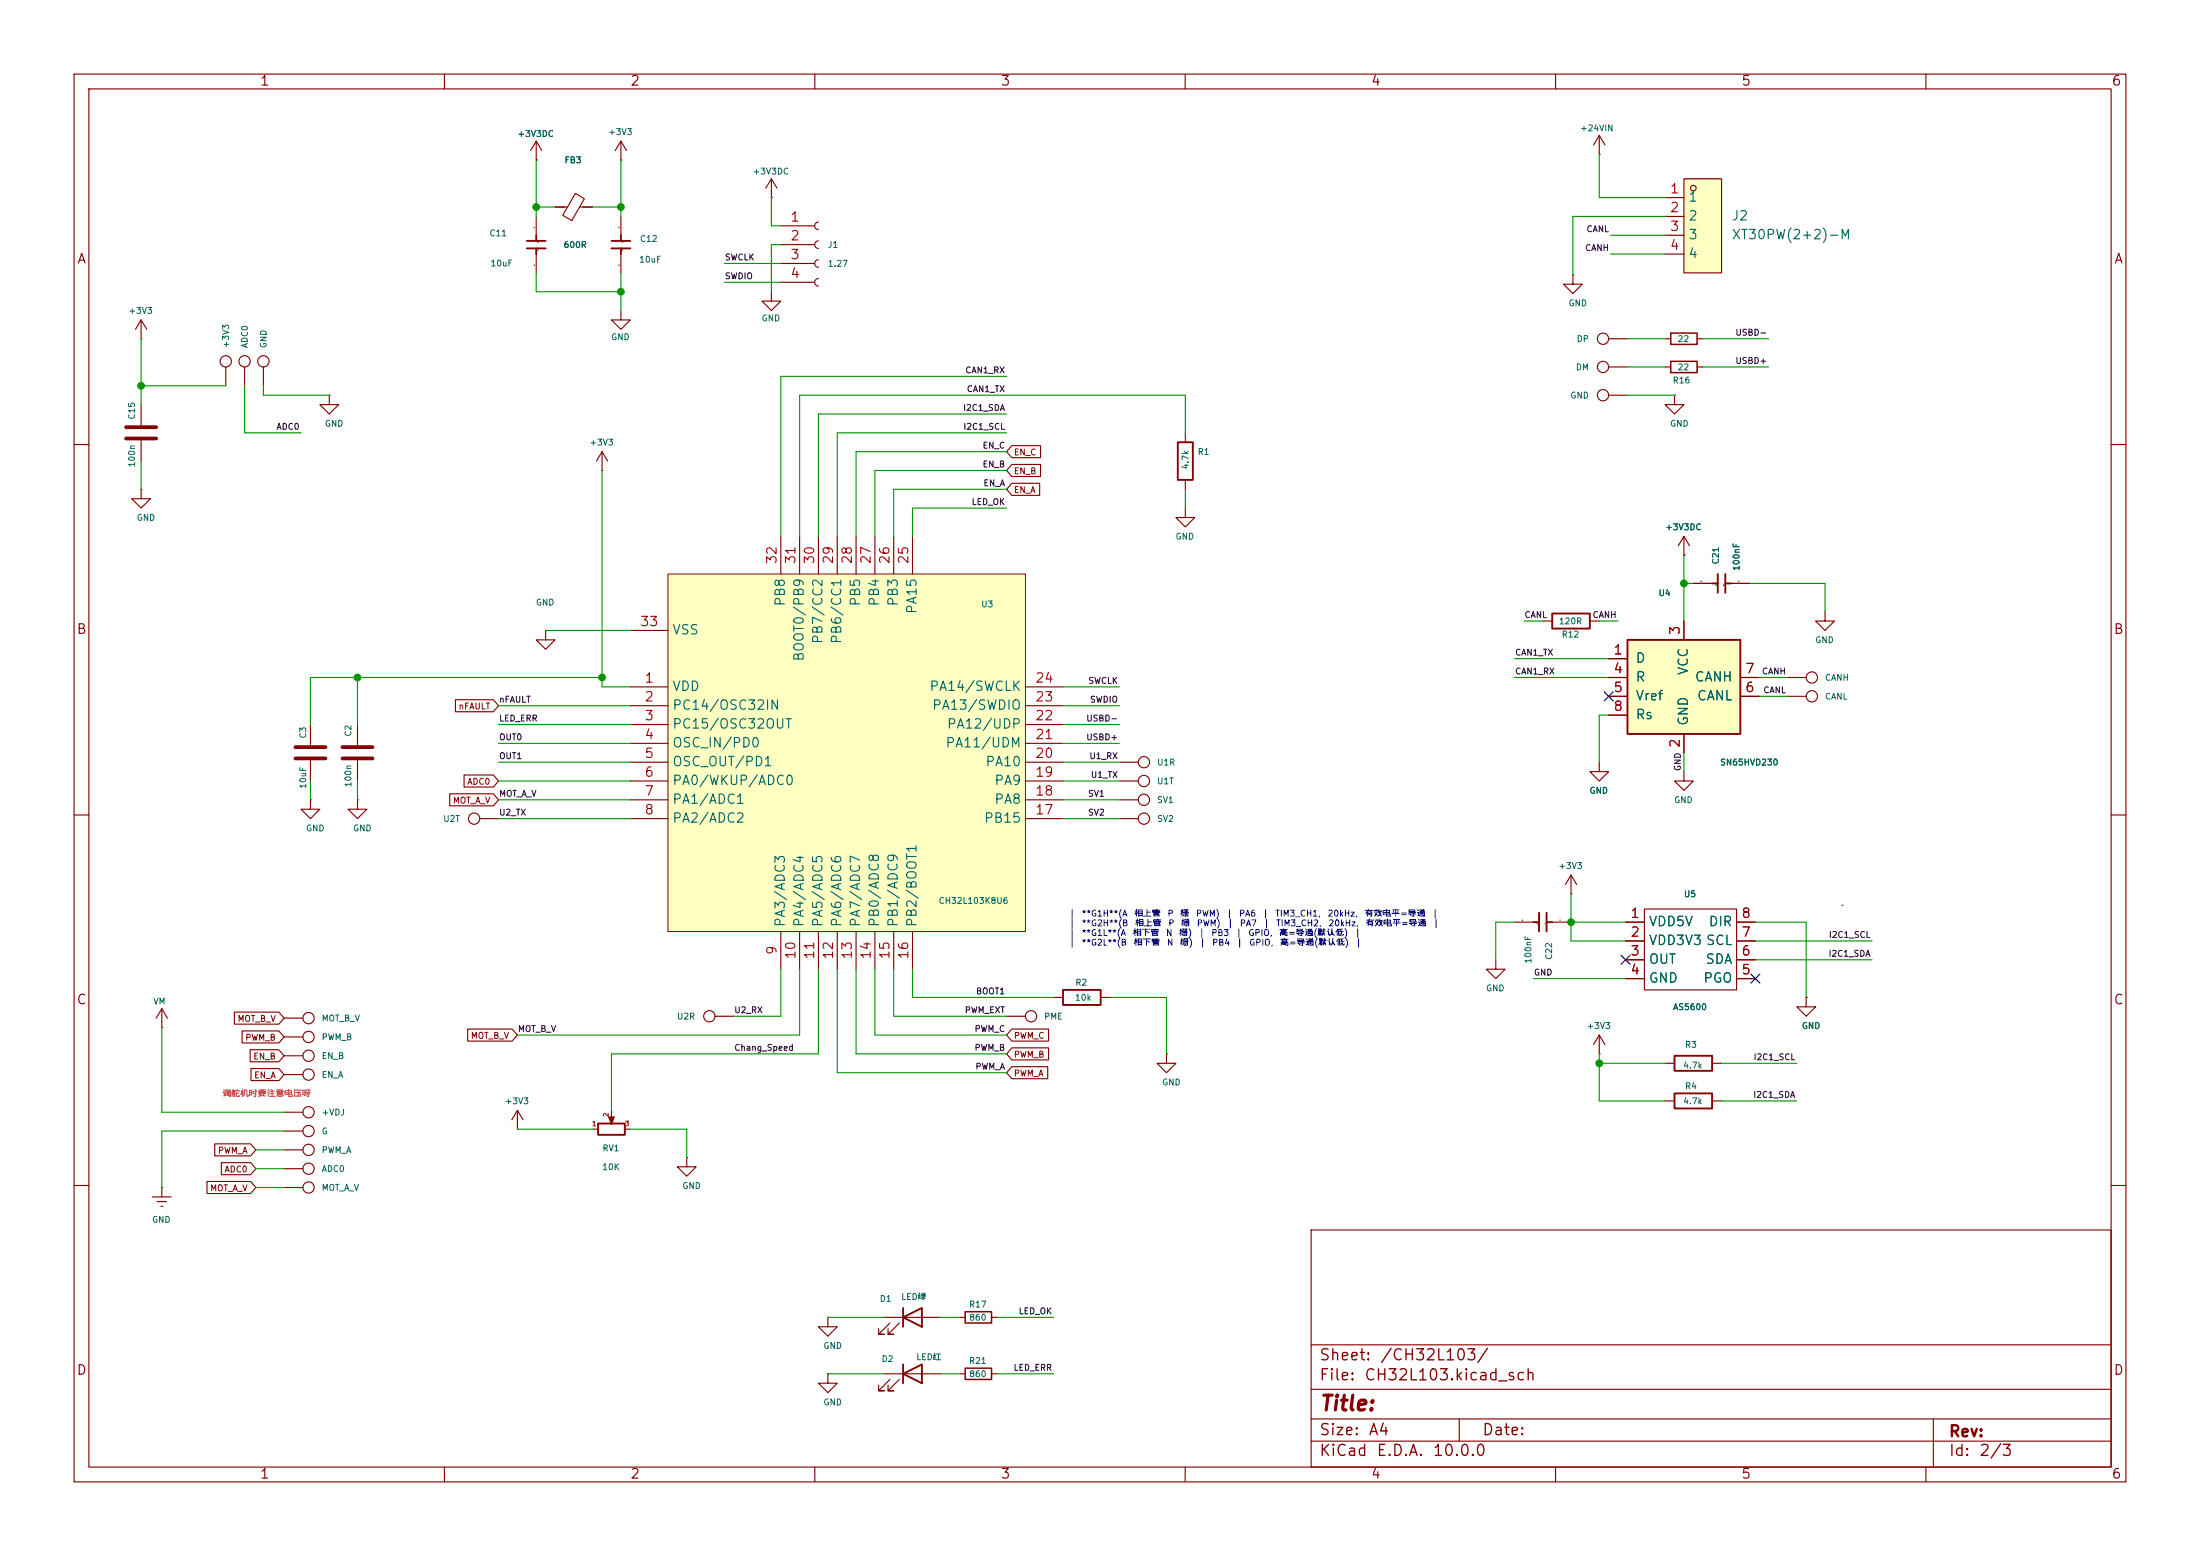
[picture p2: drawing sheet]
<svg xmlns="http://www.w3.org/2000/svg" width="297mm" height="210mm" viewBox="0 0 297 210" stroke-linecap="round" stroke-linejoin="round" font-family="sans-serif">
<g fill="none" stroke="#840000" stroke-width=".15">
<path d="M10 10h277v190h-277zM12 12h273v186h-273zM60 10v2M110 10v2M160 10v2M210 10v2M260 10v2M10 60h2M285 60h2M41.9 97.8v2.8M48.3 97.8v2.8M208.3 83.8h1.2"/>
<path d="M214.6 83.8h1.3M10 110h2M41.9 102.6v2.8M48.3 102.6v2.8M212.1 118.1l-.8 1.3M212.1 118.1l.8 1.3M212.1 118.1v2.6M215.9 102.9v1.2h1.3l-1.3 1.3-1.3-1.3h1.3M227.3 104.1v1.3h1.3l-1.3 1.3-1.2-1.3h1.2M285 110h2M201.9 129.5v1.3h1.3l-1.3 1.3-1.2-1.3h1.2M204.5 124.5h2.5"/>
<path d="M209.5 124.5h2.6M212.1 120.7h.1M215.9 139.7l-.8 1.3M215.9 139.7l.8 1.3M215.9 139.7v2.5M38.4 155.2h2.5M80 152.4h.6M82.5 149.9v1M84.5 152.4h.6M92.7 156.2v1.3h1.3l-1.3 1.3-1.3-1.3h1.3M92.7 156.2h.1M215.9 142.2h.1"/>
<path d="M10 160h2M177 166h108v32h-108zM285 160h2M60 198v2M110 198v2M160 198v2M177 194.5h108M177 191.5h108M177 187.5h108M177 181.5h108M197 191.5v3M210 198v2"/>
<path d="M260 198v2M261 191.5v6.5"/>
<circle cx="41.7" cy="155.2" r=".76"/>
</g>
<path d="M209.5 82.8h5.1v2h-5.1zM207 124.5h.8M207.8 123.2v2.5M208.8 124.5h.7M208.8 123.2v2.5M80.7 151.6h3.7v1.6h-3.7z" fill="none" stroke="#840000" stroke-width=".25"/>
<path d="M39.9 100.8h4M39.9 102.4h4M46.2 100.8h4.1M46.2 102.4h4.1" fill="none" stroke="#840000" stroke-width=".51"/>
<path d="M82.2 150.7h.7l-.4 1.1v-.3v.3z" fill="#840000" stroke="#840000" stroke-width=".15"/>
<path d="M219.7 86.4h15.2v12.7h-15.2z" fill="#ffffc2"/>
<path d="M231.1 78.7h.8M231.9 77.5v2.5M232.9 78.7h.8M232.9 77.5v2.5M219.7 86.4h15.2v12.7h-15.2z" fill="none" stroke="#840000" stroke-width=".25"/>
<g fill="none" stroke="#840000" stroke-width=".15">
<path d="M224.8 49.5h.8M224.8 45.7h.8M226.1 53.3v1.3h1.2l-1.2 1.3-1.3-1.3h1.3M226.1 53.3h.1M229.1 49.5h.8M229.1 45.7h.8M81.3 63.5h.1M81.3 61l-.8 1.2M81.3 61l.7 1.2M81.3 61v2.5M227.3 74.9h.1M227.3 72.4v2.5"/>
<path d="M227.3 72.4l-.7 1.3M227.3 72.4l.8 1.3M228.6 78.7h2.5M233.7 78.7h2.5M73.7 85.1v1.3h1.2l-1.2 1.2-1.3-1.2h1.3M217.2 88.9h2.5M217.2 91.4h2.5M217.2 94h2.5M217.2 96.5h2.5M227.3 83.8v2.6M227.3 99.1v2.5M234.9 91.4h2.6"/>
<path d="M234.9 94h2.6M241.3 91.4h2.5M241.3 94h2.5M246.4 82.6v1.2h1.2l-1.2 1.3-1.3-1.3h1.3M96.5 137.2h2.6M20.6 161.5h2.5M21.2 162.2h1.3M21.7 162.8h.3M21.8 160.3h.1M21.8 160.3v1.2M38.4 160.3h2.5M129.5 177.8h.8"/>
<path d="M133.9 177.8h.7"/>
<circle cx="244.6" cy="91.4" r=".76"/>
<circle cx="244.6" cy="94" r=".76"/>
<circle cx="95.8" cy="137.2" r=".76"/>
<circle cx="41.7" cy="160.3" r=".76"/>
</g>
<path d="M225.6 48.8h3.5v1.5h-3.5zM225.6 45h3.5v1.5h-3.5zM130.3 177h3.6v1.6h-3.6z" fill="none" stroke="#840000" stroke-width=".2"/>
<path d="M227.3 24.1h5.1v12.7h-5.1z" fill="#ffffc2"/>
<g fill="none" stroke="#840000" stroke-width=".15">
<path d="M215.9 18.3l-.8 1.3M215.9 18.3l.8 1.3M215.9 18.3v2.5M212.3 37.1v1.3h1.3l-1.3 1.2-1.2-1.2h1.2M212.3 37.1h.1M215.9 20.8h.1M224.8 26.7h2.5M224.8 29.2h2.5M224.8 31.8h2.5M224.8 34.3h2.5M227.3 24.1h5.1v12.7h-5.1zM217.2 53.3h2.5"/>
<path d="M217.2 49.5h2.5M217.2 45.7h2.5M41.9 108v1.2h1.3l-1.3 1.3-1.3-1.3h1.3M41.9 108h.1M48.3 108v1.2h1.2l-1.2 1.3-1.3-1.3h1.3M48.3 108h.1M64.8 110.5h2.5M151.1 105.4h2.6M129.5 185.4h.8M133.9 185.4h.7"/>
<circle cx="228.6" cy="25.4" r=".38"/>
<circle cx="216.4" cy="49.5" r=".76"/>
<circle cx="216.4" cy="45.7" r=".76"/>
<circle cx="216.4" cy="53.3" r=".76"/>
<circle cx="64" cy="110.5" r=".76"/>
<circle cx="154.4" cy="105.4" r=".76"/>
</g>
<path d="M130.3 184.7h3.6v1.5h-3.6z" fill="none" stroke="#840000" stroke-width=".2"/>
<path d="M90.2 77.5h48.2v48.2h-48.2z" fill="#ffffc2"/>
<path d="M90.2 77.5h48.2v48.2h-48.2z" fill="none" stroke="#800000" stroke-width=".14"/>
<g fill="none" stroke="#840000" stroke-width=".15">
<path d="M72.4 19.1v2.5M72.4 19.1l-.8 1.2M72.4 19.1l.8 1.2M83.8 19.1l-.7 1.2M83.8 19.1l.8 1.2M83.8 19.1v2.5M72.4 21.6h.1M72.4 29.2v2.6M72.4 34.3v2.5M74.9 27.9h1.7M77.7 26.1l1.2 .7-1.7 3-1.2-.7zM78.3 27.9h1.7"/>
<path d="M83.8 21.6h.1M83.8 29.2v2.6M83.8 34.3v2.5M104.1 26.7h.1M104.1 39.4v1.2h1.3l-1.3 1.3-1.2-1.3h1.2M104.1 24.1l-.7 1.3M104.1 24.1l.8 1.3M104.1 24.1v2.6M105.4 30.5h4.6M105.4 33h4.6M105.4 35.6h4.6M105.4 38.1h4.6"/>
<path d="M110.5 30a.51 .51 0 0 0-.5 .5 .51 .51 0 0 0 .5 .5M110.5 32.5a.51 .51 0 0 0-.5 .5 .51 .51 0 0 0 .5 .5M110.5 35.1a.51 .51 0 0 0-.5 .5 .51 .51 0 0 0 .5 .5M110.5 37.6a.51 .51 0 0 0-.5 .5 .51 .51 0 0 0 .5 .5M19 45.7h.1M19 43.2v2.5M19 54.6v2.8M19 59.4v2.8M19 43.2l-.7 1.3M19 43.2l.8 1.3M30.5 49.5v2.6M33 49.5v2.6"/>
<path d="M35.6 49.5v2.6M44.4 53.3v1.3h1.3l-1.3 1.3-1.2-1.3h1.2M44.4 53.3h.1M83.8 41.9v1.3h1.3l-1.3 1.3-1.3-1.3h1.3M160 58.4v1.3M19 66v1.3h1.3l-1.3 1.3-1.2-1.3h1.2M19 66h.1M105.4 72.4v5.1M107.9 72.4v5.1M110.5 72.4v5.1M113 72.4v5.1M115.6 72.4v5.1"/>
<path d="M118.1 72.4v5.1M120.6 72.4v5.1M123.2 72.4v5.1M136.6 60.1h3.9v1.7h-3.9l-.7-.8zM136.6 62.7h3.9v1.6h-3.9l-.7-.8zM136.6 65.2h3.8v1.7h-3.8l-.7-.9zM160 68.6v1.3h1.3l-1.3 1.2-1.3-1.2h1.3M160 64.8v1.2M227.3 74.9h.1M228.6 78.7h2.5M233.7 78.7h2.5M61.5 94.4h5.1l.7 .9-.7 .8h-5.1z"/>
<path d="M85.1 92.7h5.1M85.1 95.3h5.1M85.1 97.8h5.1M85.1 85.1h5.1M138.4 92.7h5.1M138.4 95.3h5.1M138.4 97.8h5.1M217.2 88.9h2.5M217.2 91.4h2.5M217.2 94h2.5M217.2 96.5h2.5M227.3 83.8v2.6"/>
<path d="M227.3 99.1v2.5M234.9 91.4h2.6M234.9 94h2.6M60.7 107.1h5.9l.7 .9-.7 .8h-5.9zM62.6 104.6h4l.7 .8-.7 .8h-4zM85.1 100.3h5.1M85.1 102.9h5.1M85.1 105.4h5.1M85.1 108h5.1M85.1 110.5h5.1M138.4 100.3h5.1M138.4 102.9h5.1"/>
<path d="M138.4 105.4h5.1M138.4 108h5.1M138.4 110.5h5.1M151.1 102.9h2.6M151.1 108h2.6M151.1 110.5h2.6M21.8 138.7h.1M21.8 136.1l-.7 1.3M21.8 136.1l.8 1.3M21.8 136.1v2.6M31.6 136.6h6l.8 .8-.8 .8h-6zM32.7 139.1h4.9l.8 .9-.8 .8h-4.9z"/>
<path d="M38.4 140h2.5M38.4 137.4h2.5M63.1 138.9h6l.7 .8-.7 .8h-6zM105.4 125.7v5.1M107.9 125.7v5.1M110.5 125.7v5.1M113 125.7v5.1M115.6 125.7v5.1M118.1 125.7v5.1M120.6 125.7v5.1M123.2 125.7v5.1M135.9 137.2h2.5"/>
<path d="M136.6 138.9h5v1.6h-5l-.7-.8zM142.2 134.6h1.3M148.6 134.6h1.3M219.5 124.5h2.5M219.5 127h2.5M219.5 129.5h2.5M219.5 132.1h2.5M222 122.7h12.4v10.9h-12.4zM234.4 124.5h2.6M234.4 127h2.6M234.4 129.5h2.6M234.4 132.1h2.6"/>
<path d="M243.8 134.6v1.3h1.3l-1.3 1.3-1.2-1.3h1.2M243.8 134.6h.1M248.7 122.2h.1M27.9 159.5h5.9l.7 .8-.7 .8h-5.9zM29 154.4h4.8l.7 .8-.7 .8h-4.8zM29.9 156.9h3.9l.7 .8-.7 .8h-3.9zM33.8 141.7h3.8l.8 .8-.8 .8h-3.8zM33.9 144.2h3.7l.8 .8-.8 .8h-3.7zM38.4 157.7h2.5M38.4 142.5h2.5M38.4 150.1h2.5M38.4 145h2.5"/>
<path d="M38.4 152.7h2.5M69.8 152.4h.1M69.8 149.9l-.7 1.2M69.8 149.9l.8 1.2M69.8 149.9v2.5M136.6 141.4h5v1.7h-5l-.7-.9zM136.6 144h4.8v1.6h-4.8l-.7-.8zM157.5 142.2v1.3h1.2l-1.2 1.3-1.3-1.3h1.3M157.5 142.2h.1M224.8 148.6h1.3M224.8 143.5h1.3M231.1 148.6h1.3"/>
<path d="M231.1 143.5h1.3M111.8 177.8v1.3h1.2l-1.2 1.2-1.3-1.2h1.3M111.8 177.8h.1M119.4 177.8h7.6M120.1 178.6l-1.5 1.5h.8h-.8v-.8M121.4 178.6l-1.5 1.5h.7h-.7v-.8M111.8 185.4v1.3h1.2l-1.2 1.3-1.3-1.3h1.3M111.8 185.4h.1M119.4 185.4h7.6M120.1 186.2l-1.5 1.5h.8h-.8v-.8M121.4 186.2l-1.5 1.5h.7h-.7v-.8"/>
<circle cx="30.5" cy="48.8" r=".76"/>
<circle cx="33" cy="48.8" r=".76"/>
<circle cx="35.6" cy="48.8" r=".76"/>
<circle cx="154.4" cy="107.9" r=".76"/>
<circle cx="154.4" cy="110.5" r=".76"/>
<circle cx="154.4" cy="102.9" r=".76"/>
<circle cx="41.7" cy="137.4" r=".76"/>
<circle cx="41.7" cy="140" r=".76"/>
<circle cx="139.2" cy="137.2" r=".76"/>
<circle cx="41.7" cy="152.7" r=".76"/>
<circle cx="41.7" cy="142.5" r=".76"/>
<circle cx="41.7" cy="150.1" r=".76"/>
<circle cx="41.7" cy="145" r=".76"/>
<circle cx="41.7" cy="157.7" r=".76"/>
</g>
<g fill="none" stroke="#840000" stroke-width=".25">
<path d="M71.1 33.5h2.6M71.1 32.5h2.6M72.4 31.8v.7M72.4 33.5v.8M82.5 33.5h2.6M82.5 32.5h2.6M83.8 31.8v.7M83.8 33.5v.8M159 59.7h2v5.1h-2zM143.5 133.6h5.1v2h-5.1zM226.1 147.6h5v2h-5zM226.1 142.5h5v2h-5z"/>
<path d="M121.9 177.8l2.6-1.3v2.6zM121.9 176.5v2.6M121.9 185.4l2.6-1.2v2.5zM121.9 184.2v2.5"/>
</g>
<path d="M17 57.7h4.1M17 59.2h4.1" fill="none" stroke="#840000" stroke-width=".51"/>
<g fill="none" stroke="#009600" stroke-width=".15">
<path d="M72.4 21.6v7.6M72.4 36.8v2.6h11.4M72.4 27.9h2.5M80 27.9h3.8M83.8 21.6v7.6M83.8 36.8v5.1M97.8 35.6h7.6M97.8 38.1h7.6M104.1 26.7v3.8h1.3M105.4 33h-1.3v6.4M215.9 20.8v5.9h8.9M217.4 31.8h7.4"/>
<path d="M217.4 34.3h7.4M224.8 29.2h-12.5v7.9M19 45.7v8.9M19 52.1h11.5M33 52.1v6.3h7.6M35.6 52.1v1.2h8.8M135.9 58.4h-22.9v14M135.9 50.8h-30.5v21.6M135.9 55.9h-25.4v16.5M160 58.4v-5.1h-52.1v19.1M219.7 53.3h6.4M219.7 49.5h5.1"/>
<path d="M219.7 45.7h5.1M229.9 49.5h8.9M229.9 45.7h8.9M19 62.2v3.8M81.3 63.5v29.2h3.8M135.9 66h-15.3v6.4M135.9 63.5h-17.8v8.9M135.9 61h-20.3v11.4M135.9 68.6h-12.7v3.8M160 66v2.6M227.3 74.9v8.9M227.3 78.7h1.3"/>
<path d="M236.2 78.7h10.2v3.9M48.3 91.4v6.4M67.3 97.8h17.8M67.3 95.3h17.8M73.7 85.1h11.4M81.3 91.4h-39.4v6.4M143.5 92.7h7.6M143.5 97.8h7.6M143.5 95.3h7.6M204.5 91.4h12.7M204.5 88.9h12.7M205.7 83.8h2.6"/>
<path d="M215.9 83.8h2.5M217.2 96.5h-1.3v6.4M237.5 91.4h3.8M237.5 94h3.8M41.9 105.4v2.6M48.3 105.4v2.6M67.3 110.5h17.8M67.3 108h17.8M67.3 100.3h17.8M67.3 102.9h17.8M67.3 105.4h17.8M143.5 110.5h7.6"/>
<path d="M143.5 108h7.6M143.5 100.3h7.6M143.5 102.9h7.6M143.5 105.4h7.6M227.3 101.6v2.5M21.8 138.7v11.4h16.6M105.4 130.8v6.4h-6.3M107.9 130.8v8.9h-38.1M110.5 130.8v11.4h-28v7.7M113 130.8v14h22.9M115.6 130.8v11.4h20.3M118.1 130.8v8.9h17.8"/>
<path d="M120.6 130.8v6.4h15.3M123.2 130.8v3.8h19M149.9 134.6h7.6v7.6M204.5 124.5h-2.6v5M207 132.1h12.5M212.1 120.7v6.3h7.4M212.1 124.5h7.4M237 127h15.7M237 124.5h6.8v10.1M237 129.5h15.7M34.5 155.2h3.9M34.5 157.7h3.9"/>
<path d="M38.4 152.7h-16.6v7.6M69.8 152.4h10.2M85.1 152.4h7.6v3.8M215.9 143.5h8.9M215.9 142.2v6.4h8.9M232.4 143.5h10.2M232.4 148.6h10.2M34.5 160.3h3.9M111.8 177.8h7.6M127 177.8h2.5M134.6 177.8h7.6M111.8 185.4h7.6"/>
<path d="M127 185.4h2.5M134.6 185.4h7.6"/>
</g>
<path d="M216.6 93.4l1.2 1.2M217.8 93.4l-1.2 1.2M218.8 128.9l1.3 1.2M220.1 128.9l-1.3 1.2M236.4 131.5l1.2 1.2M237.6 131.5l-1.2 1.2" fill="none" stroke="#000084" stroke-width=".15"/>
<g fill="#009600" stroke="#009600" stroke-width=".14">
<circle cx="48.3" cy="91.4" r=".46"/>
<circle cx="81.3" cy="91.4" r=".46"/>
<circle cx="72.4" cy="27.9" r=".46"/>
<circle cx="19" cy="52.1" r=".46"/>
<circle cx="83.8" cy="27.9" r=".46"/>
<circle cx="83.8" cy="39.4" r=".46"/>
<circle cx="215.9" cy="143.5" r=".46"/>
<circle cx="212.1" cy="124.5" r=".46"/>
<circle cx="227.3" cy="78.7" r=".46"/>
</g>
<text font-size="2" fill="#840000" x="178" y="190.9">Title:</text>
<g font-size="1.5" fill="#840000">
<text x="178" y="184">Sheet:</text>
<text x="186.2" y="184">/CH32L103/</text>
<text x="178" y="186.7">File:</text>
<text x="184.1" y="186.7">CH32L103.kicad_sch</text>
<text x="178" y="196.9">KiCad</text>
<text x="178" y="194.1">Size:</text>
<text x="184.7" y="194.1">A4</text>
<text x="185.7" y="196.9">E.D.A.</text>
<text x="193.3" y="196.9">10.0.0</text>
<text x="200" y="194.1">Date:</text>
<text x="263" y="194.3">Rev:</text>
<text x="263" y="196.9">Id:</text>
<text x="267.1" y="196.9">2/3</text>
</g>
<g font-size="1.3" fill="#840000">
<text x="35" y="11.9">1</text>
<text x="85" y="11.9">2</text>
<text x="135" y="11.9">3</text>
<text x="185" y="11.9">4</text>
<text x="235" y="11.9">5</text>
<text x="285" y="11.9">6</text>
<text x="10.3" y="35.9">A</text>
<text x="285.3" y="35.9">A</text>
<text x="10.3" y="85.9">B</text>
<text x="285.3" y="85.9">B</text>
<text x="10.3" y="135.9">C</text>
<text x="285.3" y="135.9">C</text>
<text x="10.3" y="185.9">D</text>
<text x="285.3" y="185.9">D</text>
<text x="35" y="199.9">1</text>
<text x="85" y="199.9">2</text>
<text x="135" y="199.9">3</text>
<text x="185" y="199.9">4</text>
<text x="235" y="199.9">5</text>
<text x="285" y="199.9">6</text>
</g>
<g font-size="1.3" fill="#a90000">
<text x="225.4" y="26.4">1</text>
<text x="225.4" y="29">2</text>
<text x="106.6" y="30.2">1</text>
<text x="106.6" y="32.8">2</text>
<text x="106.6" y="35.3">3</text>
<text x="225.4" y="31.5">3</text>
<text x="225.4" y="34">4</text>
<text x="106.6" y="37.8">4</text>
<text x="105.2" y="76.2" transform="rotate(-90 105.2 76.2)">32</text>
<text x="107.7" y="76.2" transform="rotate(-90 107.7 76.2)">31</text>
<text x="110.2" y="76.2" transform="rotate(-90 110.2 76.2)">30</text>
<text x="112.8" y="76.2" transform="rotate(-90 112.8 76.2)">29</text>
<text x="115.3" y="76.2" transform="rotate(-90 115.3 76.2)">28</text>
<text x="117.9" y="76.2" transform="rotate(-90 117.9 76.2)">27</text>
<text x="120.4" y="76.2" transform="rotate(-90 120.4 76.2)">26</text>
<text x="122.9" y="76.2" transform="rotate(-90 122.9 76.2)">25</text>
<text x="86.3" y="84.8">33</text>
<text x="217.7" y="88.6">1</text>
<text x="227.1" y="85.8" transform="rotate(-90 227.1 85.8)">3</text>
<text x="86.9" y="92.5">1</text>
<text x="86.9" y="95">2</text>
<text x="139.7" y="95">23</text>
<text x="139.7" y="92.5">24</text>
<text x="217.7" y="91.2">4</text>
<text x="217.7" y="93.7">5</text>
<text x="235.5" y="93.7">6</text>
<text x="235.5" y="91.2">7</text>
<text x="86.9" y="97.5">3</text>
<text x="86.9" y="100.1">4</text>
<text x="139.7" y="100.1">21</text>
<text x="139.7" y="97.5">22</text>
<text x="217.7" y="96.3">8</text>
<text x="227.1" y="101" transform="rotate(-90 227.1 101)">2</text>
<text x="86.9" y="102.6">5</text>
<text x="86.9" y="105.2">6</text>
<text x="86.9" y="107.7">7</text>
<text x="139.7" y="107.7">18</text>
<text x="139.7" y="105.2">19</text>
<text x="139.7" y="102.6">20</text>
<text x="86.9" y="110.2">8</text>
<text x="139.7" y="110.2">17</text>
<text x="220" y="124.2">1</text>
<text x="235" y="124.2">8</text>
<text x="105.2" y="129" transform="rotate(-90 105.2 129)">9</text>
<text x="107.7" y="129.6" transform="rotate(-90 107.7 129.6)">10</text>
<text x="110.2" y="129.6" transform="rotate(-90 110.2 129.6)">11</text>
<text x="112.8" y="129.6" transform="rotate(-90 112.8 129.6)">12</text>
<text x="115.3" y="129.6" transform="rotate(-90 115.3 129.6)">13</text>
<text x="117.9" y="129.6" transform="rotate(-90 117.9 129.6)">14</text>
<text x="120.4" y="129.6" transform="rotate(-90 120.4 129.6)">15</text>
<text x="122.9" y="129.6" transform="rotate(-90 122.9 129.6)">16</text>
<text x="220" y="126.7">2</text>
<text x="220" y="129.3">3</text>
<text x="220" y="131.8">4</text>
<text x="235" y="131.8">5</text>
<text x="235" y="129.3">6</text>
<text x="235" y="126.7">7</text>
</g>
<g font-size="1.3" fill="#006464">
<text x="227.8" y="27.5">1</text>
<text x="227.8" y="30.1">2</text>
<text x="227.8" y="32.6">3</text>
<text x="227.8" y="35.2">4</text>
<text x="233.7" y="30.1">J2</text>
<text x="233.7" y="32.6">XT30PW(2+2)-M</text>
<text x="106.3" y="81.9" transform="rotate(-90 106.3 81.9)">PB8</text>
<text x="116.4" y="81.9" transform="rotate(-90 116.4 81.9)">PB5</text>
<text x="119" y="81.9" transform="rotate(-90 119 81.9)">PB4</text>
<text x="121.5" y="81.9" transform="rotate(-90 121.5 81.9)">PB3</text>
<text x="124.1" y="83" transform="rotate(-90 124.1 83)">PA15</text>
<text x="90.7" y="86">VSS</text>
<text x="108.8" y="89.4" transform="rotate(-90 108.8 89.4)">BOOT0/PB9</text>
<text x="111.4" y="87" transform="rotate(-90 111.4 87)">PB7/CC2</text>
<text x="113.9" y="87" transform="rotate(-90 113.9 87)">PB6/CC1</text>
<text x="220.7" y="89.8">D</text>
<text x="90.7" y="93.6">VDD</text>
<text x="125.4" y="93.6">PA14/SWCLK</text>
<text x="220.7" y="92.3">R</text>
<text x="220.7" y="94.8">Vref</text>
<text x="228.2" y="91.2" transform="rotate(-90 228.2 91.2)">VCC</text>
<text x="228.7" y="92.3">CANH</text>
<text x="229" y="94.8">CANL</text>
<text x="90.7" y="96.1">PC14/OSC32IN</text>
<text x="90.7" y="98.7">PC15/OSC32OUT</text>
<text x="90.7" y="101.2">OSC_IN/PD0</text>
<text x="125.7" y="96.1">PA13/SWDIO</text>
<text x="127.6" y="101.2">PA11/UDM</text>
<text x="127.7" y="98.7">PA12/UDP</text>
<text x="220.7" y="97.4">Rs</text>
<text x="228.2" y="98" transform="rotate(-90 228.2 98)">GND</text>
<text x="90.7" y="103.7">OSC_OUT/PD1</text>
<text x="90.7" y="106.3">PA0/WKUP/ADC0</text>
<text x="132.9" y="103.7">PA10</text>
<text x="134.2" y="106.3">PA9</text>
<text x="90.7" y="108.8">PA1/ADC1</text>
<text x="90.7" y="111.4">PA2/ADC2</text>
<text x="132.8" y="111.4">PB15</text>
<text x="134.2" y="108.8">PA8</text>
<text x="106.3" y="125.2" transform="rotate(-90 106.3 125.2)">PA3/ADC3</text>
<text x="108.8" y="125.2" transform="rotate(-90 108.8 125.2)">PA4/ADC4</text>
<text x="111.4" y="125.2" transform="rotate(-90 111.4 125.2)">PA5/ADC5</text>
<text x="113.9" y="125.2" transform="rotate(-90 113.9 125.2)">PA6/ADC6</text>
<text x="116.4" y="125.2" transform="rotate(-90 116.4 125.2)">PA7/ADC7</text>
<text x="119" y="125.2" transform="rotate(-90 119 125.2)">PB0/ADC8</text>
<text x="121.5" y="125.2" transform="rotate(-90 121.5 125.2)">PB1/ADC9</text>
<text x="124.1" y="125.2" transform="rotate(-90 124.1 125.2)">PB2/BOOT1</text>
<text x="222.5" y="125.3">VDD5V</text>
<text x="230.6" y="125.3">DIR</text>
<text x="222.5" y="127.9">VDD3V3 SCL</text>
<text x="222.5" y="130.4">OUT</text>
<text x="230.2" y="130.4">SDA</text>
<text x="222.5" y="132.9">GND</text>
<text x="229.9" y="132.9">PGO</text>
</g>
<g font-size=".8" fill="#006464">
<text x="213.3" y="17.9">+24VIN</text>
<text x="69.8" y="18.7">+3V3DC</text>
<text x="76.1" y="22.2">FB3</text>
<text x="82" y="18.4">+3V3</text>
<text x="101.6" y="23.7">+3V3DC</text>
<text x="66" y="32.1">C11</text>
<text x="76" y="33.7">600R</text>
<text x="86.2" y="35.6">10uF</text>
<text x="86.3" y="32.8">C12</text>
<text x="111.7" y="33.7">J1</text>
<text x="66.1" y="36.2">10uF</text>
<text x="111.7" y="36.2">1.27</text>
<text x="211.7" y="41.5">GND</text>
<text x="17.3" y="42.5">+3V3</text>
<text x="31.1" y="47.1" transform="rotate(-90 31.1 47.1)">+3V3</text>
<text x="33.7" y="47.1" transform="rotate(-90 33.7 47.1)">ADC0</text>
<text x="36.2" y="47.1" transform="rotate(-90 36.2 47.1)">GND</text>
<text x="82.4" y="46.1">GND</text>
<text x="102.8" y="43.6">GND</text>
<text x="212.8" y="46.4">DP</text>
<text x="226.4" y="46.4">22</text>
<text x="211.9" y="54">GND</text>
<text x="212.7" y="50.2">DM</text>
<text x="225.7" y="51.9">R16</text>
<text x="226.4" y="50.2">22</text>
<text x="18.4" y="56.7" transform="rotate(-90 18.4 56.7)">C15</text>
<text x="43.8" y="57.8">GND</text>
<text x="225.4" y="57.8">GND</text>
<text x="18.4" y="63.1" transform="rotate(-90 18.4 63.1)">100n</text>
<text x="79.5" y="60.3">+3V3</text>
<text x="160.7" y="63.4" transform="rotate(-90 160.7 63.4)">4.7k</text>
<text x="161.6" y="61.6">R1</text>
<text x="18.4" y="70.5">GND</text>
<text x="224.7" y="71.8">+3V3DC</text>
<text x="158.6" y="73">GND</text>
<text x="232.2" y="76.2" transform="rotate(-90 232.2 76.2)">C21</text>
<text x="235" y="77.1" transform="rotate(-90 235 77.1)">100nF</text>
<text x="72.3" y="81.9">GND</text>
<text x="132.4" y="82.2">U3</text>
<text x="223.8" y="80.6">U4</text>
<text x="210.4" y="84.5">120R</text>
<text x="210.8" y="86.2">R12</text>
<text x="245" y="87">GND</text>
<text x="246.3" y="92.1">CANH</text>
<text x="246.3" y="94.6">CANL</text>
<text x="41.5" y="99.7" transform="rotate(-90 41.5 99.7)">C3</text>
<text x="47.6" y="99.5" transform="rotate(-90 47.6 99.5)">C2</text>
<text x="41.5" y="106.5" transform="rotate(-90 41.5 106.5)">10uF</text>
<text x="47.6" y="106.3" transform="rotate(-90 47.6 106.3)">100n</text>
<text x="156.1" y="106">U1T</text>
<text x="156.1" y="103.5">U1R</text>
<text x="214.5" y="107.3">GND</text>
<text x="232.1" y="103.5">SN65HVD230</text>
<text x="41.2" y="112.4">GND</text>
<text x="47.6" y="112.4">GND</text>
<text x="59.8" y="111.1">U2T</text>
<text x="156.1" y="111.1">SV2</text>
<text x="156.1" y="108.6">SV1</text>
<text x="225.9" y="108.6">GND</text>
<text x="210.3" y="117.5">+3V3</text>
<text x="126.6" y="122.2">CH32L103K8U6</text>
<text x="227.3" y="121.3">U5</text>
<text x="206.9" y="130.1" transform="rotate(-90 206.9 130.1)">100nF</text>
<text x="209.7" y="129.6" transform="rotate(-90 209.7 129.6)">C22</text>
<text x="20.6" y="135.8">VM</text>
<text x="91.3" y="137.8">U2R</text>
<text x="140.9" y="137.8">PME</text>
<text x="145.1" y="135.3">10k</text>
<text x="145.1" y="133.2">R2</text>
<text x="200.5" y="134">GND</text>
<text x="225.8" y="136.5">AS5600</text>
<text x="43.4" y="140.6">PWM_B</text>
<text x="43.4" y="143.1">EN_B</text>
<text x="43.4" y="138">MOT_B_V</text>
<text x="214.1" y="139.1">+3V3</text>
<text x="227.4" y="141.6">R3</text>
<text x="243.2" y="139.1">GND</text>
<text x="43.4" y="145.7">EN_A</text>
<text x="68.1" y="149.2">+3V3</text>
<text x="156.8" y="146.7">GND</text>
<text x="227.2" y="149.2">4.7k</text>
<text x="227.2" y="144.4">4.7k</text>
<text x="227.4" y="147.2">R4</text>
<text x="43.4" y="150.7">+VDJ</text>
<text x="43.4" y="155.8">PWM_A</text>
<text x="43.4" y="153.3">G</text>
<text x="81.3" y="155.6">RV1</text>
<text x="43.4" y="160.9">MOT_A_V</text>
<text x="43.4" y="158.4">ADC0</text>
<text x="81.2" y="158.1">10K</text>
<text x="92" y="160.7">GND</text>
<text x="20.5" y="165.2">GND</text>
<text x="118.7" y="175.9">D1</text>
<text x="121.6" y="175.6">LED绿</text>
<text x="130.8" y="176.7">R17</text>
<text x="130.8" y="178.4">860</text>
<text x="111.1" y="182.2">GND</text>
<text x="118.9" y="184">D2</text>
<text x="123.6" y="183.8">LED红</text>
<text x="130.8" y="184.3">R21</text>
<text x="111.1" y="189.9">GND</text>
<text x="130.8" y="186.1">860</text>
</g>
<g font-size=".8" fill="#0f0f0f">
<text x="97.8" y="35.3">SWCLK</text>
<text x="213.9" y="34.1">CANH</text>
<text x="214.1" y="31.5">CANL</text>
<text x="97.8" y="37.9">SWDIO</text>
<text x="234.2" y="45.5">USBD-</text>
<text x="130.3" y="50.6">CAN1_RX</text>
<text x="130.4" y="53.1">CAN1_TX</text>
<text x="234.2" y="49.3">USBD+</text>
<text x="37.2" y="58.2">ADC0</text>
<text x="129.9" y="55.7">I2C1_SDA</text>
<text x="130" y="58.2">I2C1_SCL</text>
<text x="132.6" y="63.3">EN_B</text>
<text x="132.6" y="60.7">EN_C</text>
<text x="132.7" y="65.8">EN_A</text>
<text x="131.1" y="68.4">LED_OK</text>
<text x="205.7" y="83.6">CANL</text>
<text x="214.9" y="83.6">CANH</text>
<text x="204.5" y="88.7">CAN1_TX</text>
<text x="67.3" y="95">nFAULT</text>
<text x="146.8" y="92.5">SWCLK</text>
<text x="147.1" y="95">SWDIO</text>
<text x="204.5" y="91.2">CAN1_RX</text>
<text x="237.8" y="91.2">CANH</text>
<text x="238" y="93.8">CANL</text>
<text x="67.3" y="100.1">OUT0</text>
<text x="67.3" y="97.6">LED_ERR</text>
<text x="146.6" y="100.1">USBD+</text>
<text x="146.6" y="97.6">USBD-</text>
<text x="67.3" y="107.7">MOT_A_V</text>
<text x="67.3" y="102.6">OUT1</text>
<text x="146.8" y="107.7">SV1</text>
<text x="147" y="102.6">U1_RX</text>
<text x="147.2" y="105.2">U1_TX</text>
<text x="227.1" y="104.1" transform="rotate(-90 227.1 104.1)">GND</text>
<text x="67.3" y="110.3">U2_TX</text>
<text x="146.8" y="110.3">SV2</text>
<text x="207" y="131.9">GND</text>
<text x="246.8" y="129.3">I2C1_SDA</text>
<text x="246.8" y="126.8">I2C1_SCL</text>
<text x="99.1" y="136.9">U2_RX</text>
<text x="130.2" y="136.9">PWM_EXT</text>
<text x="131.7" y="134.4">BOOT1</text>
<text x="69.8" y="139.5">MOT_B_V</text>
<text x="99.1" y="142">Chang_Speed</text>
<text x="131.5" y="139.5">PWM_C</text>
<text x="131.5" y="142">PWM_B</text>
<text x="236.7" y="143.3">I2C1_SCL</text>
<text x="131.6" y="144.6">PWM_A</text>
<text x="236.6" y="148.4">I2C1_SDA</text>
<text x="137.5" y="177.6">LED_OK</text>
<text x="136.8" y="185.2">LED_ERR</text>
</g>
<g font-size=".8" fill="#840000">
<text x="136.8" y="61.7">EN_C</text>
<text x="136.8" y="64.2">EN_B</text>
<text x="136.8" y="66.7">EN_A</text>
<text x="61.8" y="95.9">nFAULT</text>
<text x="63" y="106.1">ADC0</text>
<text x="61.1" y="108.6">MOT_A_V</text>
<text x="32" y="138.1">MOT_B_V</text>
<text x="33" y="140.6">PWM_B</text>
<text x="34.1" y="143.2">EN_B</text>
<text x="63.5" y="140.4">MOT_B_V</text>
<text x="136.8" y="140.4">PWM_C</text>
<text x="136.8" y="142.9">PWM_B</text>
<text x="34.2" y="145.7">EN_A</text>
<text x="136.8" y="145.5">PWM_A</text>
<text x="29.3" y="155.9">PWM_A</text>
<text x="28.3" y="161">MOT_A_V</text>
<text x="30.2" y="158.4">ADC0</text>
</g>
<g font-size=".8" fill="#0000c2">
<text x="144.3" y="123.9">|</text>
<text x="144.3" y="125.2">|</text>
<text x="146" y="123.9">**G1H**(A</text>
<text x="146" y="125.2">**G2H**(B</text>
<text x="153" y="123.9">相上管</text>
<text x="153.1" y="125.2">相上管</text>
<text x="157.5" y="123.9">P</text>
<text x="157.7" y="125.2">P</text>
<text x="159.3" y="123.9">栅</text>
<text x="159.4" y="125.2">栅</text>
<text x="161.4" y="123.9">PWM)</text>
<text x="161.5" y="125.2">PWM)</text>
<text x="165.5" y="123.9">|</text>
<text x="165.6" y="125.2">|</text>
<text x="167.2" y="123.9">PA6</text>
<text x="167.3" y="125.2">PA7</text>
<text x="170.4" y="123.9">|</text>
<text x="170.5" y="125.2">|</text>
<text x="172.1" y="123.9">TIM3_CH1,</text>
<text x="172.2" y="125.2">TIM3_CH2,</text>
<text x="179.1" y="123.9">20kHz,</text>
<text x="179.3" y="125.2">20kHz,</text>
<text x="184.2" y="123.9">有效电平=导通</text>
<text x="184.3" y="125.2">有效电平=导通</text>
<text x="193.3" y="123.9">|</text>
<text x="193.4" y="125.2">|</text>
<text x="144.3" y="126.5">|</text>
<text x="144.3" y="127.8">|</text>
<text x="146" y="126.5">**G1L**(A</text>
<text x="146" y="127.8">**G2L**(B</text>
<text x="152.8" y="126.5">相下管</text>
<text x="153" y="127.8">相下管</text>
<text x="157.3" y="126.5">N</text>
<text x="157.5" y="127.8">N</text>
<text x="159.1" y="126.5">栅)</text>
<text x="159.2" y="127.8">栅)</text>
<text x="161.8" y="126.5">|</text>
<text x="161.9" y="127.8">|</text>
<text x="163.5" y="126.5">PB3</text>
<text x="163.6" y="127.8">PB4</text>
<text x="166.8" y="126.5">|</text>
<text x="166.9" y="127.8">|</text>
<text x="168.5" y="126.5">GPIO,</text>
<text x="168.6" y="127.8">GPIO,</text>
<text x="172.6" y="126.5">高=导通(默认低)</text>
<text x="172.7" y="127.8">高=导通(默认低)</text>
<text x="182.8" y="126.5">|</text>
<text x="182.9" y="127.8">|</text>
</g>
<text font-size=".8" fill="#ff2336" x="29.9" y="148.2">调舵机时要注意电压呀</text>
<g font-size=".6" fill="#a90000">
<text x="79.9" y="152.1">1</text>
<text x="82.3" y="150.8" transform="rotate(-90 82.3 150.8)">2</text>
<text x="84.3" y="152.1">3</text>
</g>
</svg>
